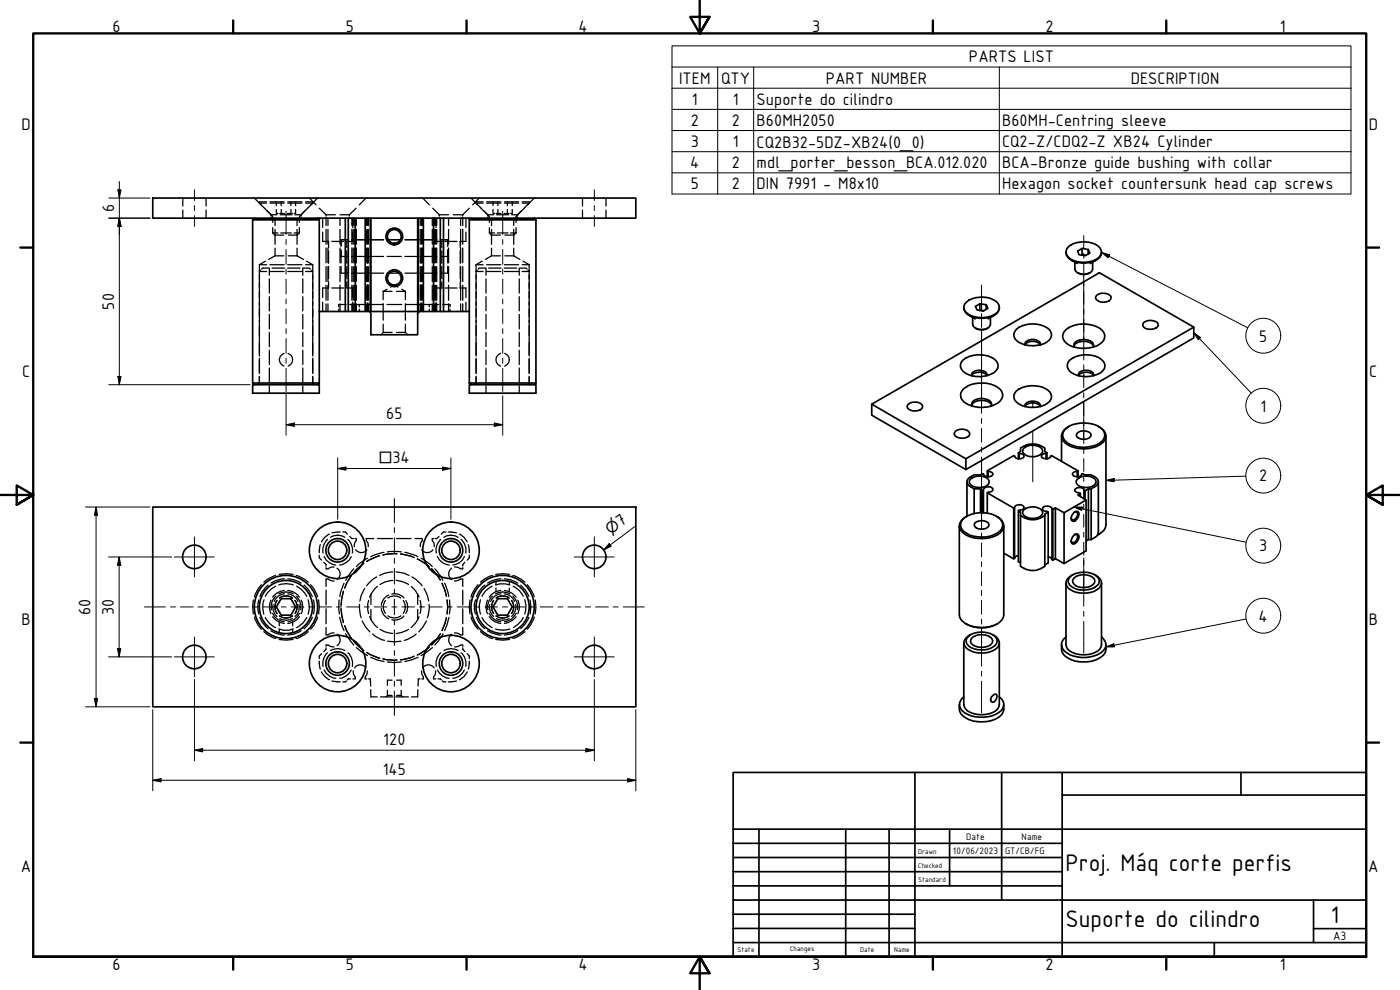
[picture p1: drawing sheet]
<svg xmlns="http://www.w3.org/2000/svg" width="420mm" height="297mm" viewBox="0 0 420 297" stroke-linecap="round" stroke-linejoin="round" font-family="sans-serif">
<!-- layer: Hidden (ISO) -->
<g fill="none" stroke="#000" stroke-width=".38">
<path d="M54.9 59.4v2.4M61.8 59.4v2.4M76.3 59.4l2.1 2.1M92.8 59.4l2.1 2.1M95.3 59.4l-2 2.1M109.9 59.4l-2.1 2.1M126.9 59.4l1.9 2.1M141.4 59.4l1.9 2.1M143.8 59.4l-1.9 2.1M160.3 59.4l-1.9 2.1M174.8 59.4v2.4M181.9 59.4v2.4"/>
<path d="M54.9 63v2.5M61.8 63v2.5M77.9 60.9l3.8 4M77.9 79.4h2.1M77.9 60.8v.1M77.9 79.4v27.5M77.9 60.9h2.1M79.7 78.3l-1.8 1.1M80 60.6l-2.1 .1M81 79.4h4.3M81 60.9h4.3M81 60.6h4.3"/>
<path d="M81.3 65.1v.4M81.8 65l.1 1.7M81.9 69.9h1.5M81.9 69.9l.1 .3M81.9 68.3v1.6M82.2 70.3l.3 .2h2.7M82.5 76.8h2.7M82.5 76.8l-1.9 1M82.5 65.5v2.2M82.5 68.8v4.5M82.5 74.5v2.3M82.9 62.9v1.2h.5"/>
<path d="M82.9 60.6v1.1M83.1 64.4h-1.8v.4M83.9 64.1h.5M84.1 64.4h3.5M84.3 69.9h3.1M84.4 62.9v1.2h.9M84.4 60.6v1.1M86.3 64.1h1M86.4 79.4h4.2M86.4 60.9h4.2M86.4 60.6h4.2M86.5 76.8h2.7"/>
<path d="M87.3 62.9v1.2h.5M87.3 60.6v1.1M88.3 69.9h1.6M88.5 64.4h1.9M88.7 62.9v1.2h-.4M88.7 60.6v1.1M89.2 76.8l1.9 1M89.2 65.5v2.2M89.2 68.8v4.5M89.2 74.5v2.3M89.4 70.3l-.2 .2h-2.6M89.9 69.9l-.2 .3"/>
<path d="M89.9 68.3v1.6M89.9 65v1.7M90.4 64.4v.4M90.4 65.1v.4M91.5 63.2l-1.6 1.7M91.7 79.4h2.2M91.7 60.6l2.2 .1M91.7 60.9h2.2M91.9 78.3l2 1.1M93.9 60.9l-3.5 3.5M93.9 60.8v.1M93.9 79.4v27.5"/>
<path d="M95.8 62.5l2.1 1.9M96.8 69.6v2.8h1.8v1.9M96.8 65.5v2.7M97.9 64.4h2.7M97.9 64.4v.4M97.9 65.1v2.6M97.9 68.8v4.5M97.9 74.4v4.5M97.9 80v4.5M98.4 65.5v2.2M98.4 68.8v4.5M98.4 74.4v4.5"/>
<path d="M98.4 80v4.5M98.6 75.2v3.8M98.6 79.9v3.7M99.6 72.4h3.5M102 64.4h2.8M102 65.5v2.2M102 68.8v4.5M102 74.4v4.5M102 80v4.5M102.4 79.9v2.1h2.1M102.4 74.9v4M102.4 76.9h2.1"/>
<path d="M104.1 75.2v3.8M104.1 79.9v3.7M104.5 71.9h-2.1v2.1M104.8 64.4v.4M104.8 65.1v.4M105.5 71.9h4.3M105.5 76.9h4.3M105.6 65.5v2.2M105.6 68.8v4.5M105.6 74.4v4.5M105.6 80v4.5M105.9 69.6v2.8h-1.8v1.9"/>
<path d="M105.9 65.5v2.7M106 65.5v2.2M106 68.8v4.5M106 74.4v4.5M106 80v4.5M106.3 65.5v2.2M106.3 68.8v4.5M106.3 74.4v4.5M106.3 80v4.5M106.9 62.5l-2.1 1.9M106.9 65.5v2.2M106.9 68.8v4.5"/>
<path d="M106.9 74.4v4.5M106.9 80v4.5M109.9 65.5v2.2M109.9 68.8v4.5M109.9 74.4v4.5M109.9 80v4.5M110.2 65.5v2.2M110.2 68.8v4.5M110.2 74.4v4.5M110.2 80v4.5M110.4 76.9v2.1M110.6 65.5v2.2"/>
<path d="M110.6 68.8v4.5M110.6 74.4v4.5M110.6 80v4.5M110.9 71.9h4.2M110.9 76.9h4.2M116.2 71.9h4.3M116.2 76.9h4.3M121.5 71.9h4.3M121.5 76.9h4.3M126.1 65.5v2.2M126.1 68.8v4.5M126.1 74.4v4.5"/>
<path d="M126.1 80v4.5M126.4 76.9v2.1M126.5 65.5v2.2M126.5 68.8v4.5M126.5 74.4v4.5M126.5 80v4.5M126.7 65.5v2.2M126.7 68.8v4.5M126.7 74.4v4.5M126.7 80v4.5M126.9 71.9h4.2M126.9 76.9h4.2"/>
<path d="M129.7 65.5v2.2M129.7 68.8v4.5M129.7 74.4v4.5M129.7 80v4.5M129.9 62.5l1.9 1.9M130.4 65.5v2.2M130.4 68.8v4.5M130.4 74.4v4.5M130.4 80v4.5M130.7 65.5v2.2M130.7 68.8v4.5M130.7 74.4v4.5"/>
<path d="M130.7 80v4.5M130.9 69.6v2.8h1.8M130.9 65.5v2.7M131.1 65.5v2.2M131.1 68.8v4.5M131.1 74.4v4.5M131.1 80v4.5M131.8 64.4h2.8M131.8 64.4v.4M131.8 65.1v.4M132.2 71.9h2.2v2.1M132.2 76.9h2.2"/>
<path d="M132.6 72.4v1.9M132.6 75.2v3.8M132.6 79.9v3.7M133.5 72.4h3.7M134.4 79.9v2.1h-2.2M134.4 74.9v4M134.6 65.5v2.2M134.6 68.8v4.5M134.6 74.4v4.5M134.6 80v4.5M136 64.4h2.9M138.1 72.4v1.9"/>
<path d="M138.1 75.2v3.8M138.1 79.9v3.7M138.2 65.5v2.2M138.2 68.8v4.5M138.2 74.4v4.5M138.2 80v4.5M138.9 64.4v.4M138.9 65.1v2.6M138.9 68.8v4.5M138.9 74.4v4.5M138.9 80v4.5M139.8 69.6v2.8h-1.8"/>
<path d="M139.8 65.5v2.7M140.8 62.5l-1.9 1.9M142.9 79.4h2.1M142.9 60.8v.1M142.9 79.4v27.5M142.9 60.9h2.1M142.9 60.9l1.5 1.6M144.3 62.5l2.1 1.9M144.7 78.3l-1.8 1.1M145 60.6l-2.1 .1M145.2 63.2l1.5 1.7M146 79.4h4.3"/>
<path d="M146 60.9h4.3M146 60.6h4.3M146.4 64.4h1.7M146.4 64.4v.4M146.4 65.1v.4M146.8 65l.1 1.7M146.9 69.9h1.6M146.9 69.9l.2 .3M146.9 68.3v1.6M147.3 70.3l.1 .2h2.8M147.5 76.8h2.7M147.5 76.8l-1.8 1"/>
<path d="M147.5 65.5v2.2M147.5 68.8v4.5M147.5 74.5v2.3M148 62.9v1.2h.5M148 60.6v1.1M148.9 64.1h.5M149 64.4h3.7M149.2 69.9h3.3M149.4 62.9v1.2h1M149.4 60.6v1.1M151.3 64.1h1M151.4 79.4h4.2"/>
<path d="M151.4 60.9h4.2M151.4 60.6h4.2M151.5 76.8h2.7M152.3 62.9v1.2h.5M152.3 60.6v1.1M153.2 69.9h1.7M153.5 64.4h1.8M153.7 62.9v1.2h-.5M153.7 60.6v1.1M154.2 76.8l1.8 1M154.2 65.5v2.2M154.2 68.8v4.5"/>
<path d="M154.2 74.5v2.3M154.4 70.3l-.2 .2h-2.7M154.9 69.9l-.3 .3M154.9 65v1.7M154.9 68.3v1.6M155.3 64.4v.4M155.3 65.1v.4M156.5 63.2l-1.6 1.7M156.7 79.4h2.1M156.7 60.6l2.1 .1M156.7 60.9h2.1M157 78.3l1.8 1.1"/>
<path d="M157.4 62.5l-2.1 1.9M158.8 60.8v.1M158.8 79.4v27.5M158.8 60.9l-1.5 1.6M174.8 63v2.5M181.9 63v2.5M78.2 81.1l-.3 .4h2.1M80.7 80.4h-1.8l-.4 .4M80.8 80.4v2.2M80.8 83.7v4.2M80.8 89v4.3M80.8 94.3v4.4"/>
<path d="M80.8 99.7v4.3M81 81.5h4.3M81.7 80.4h3.7M86.3 80.4h3.7M86.4 81.5h4.2M90.9 80.4v2.2M90.9 83.7v4.2M90.9 89v4.3M90.9 94.3v4.4M90.9 99.7v4.3M91 80.4h1.8l.4 .4M93.5 81.1l.4 .4h-2.2"/>
<path d="M96.8 90.7v2.8M97.9 85.6v4.5M97.9 91.2v2.3M98.4 85.6v4.5M98.4 91.2v2.3M98.6 84.6v1.8h-1.8v2.9M99.6 86.4h3.5M101.7 92.8v.7M102 85.6v4.5M102 91.2v2.3M103.9 91.4h-2.2v.7M104.1 84.6v1.8h1.8v2.9"/>
<path d="M105 91.4h4.4M105.5 82h4.3M105.6 85.6v4.5M105.6 91.2v2.3M105.9 90.7v2.8M106 85.6v4.5M106 91.2v2.3M106.3 85.6v4.5M106.3 91.2v2.3M106.9 85.6v4.5M106.9 91.2v2.3M107.8 91.4v.7"/>
<path d="M107.8 92.8v.7M109.9 85.6v4.5M109.9 91.2v2.3M110.2 85.6v4.5M110.2 91.2v2.3M110.4 80.1v4.3M110.4 85.4v4.6M110.4 90.8v2.7M110.4 92.9l.1 .2M110.6 91.4h4.4M110.6 85.6v4.5M110.6 91.2v2.3"/>
<path d="M110.7 93.3l.2 .2M110.9 82h4.2M115 99.7h2.7M115 87.4h2.7M115 87.4v2.5M115 91.1v5M115 97.3v2.4M115 99.7l-.2 .3M116.1 91.4h4.5M116.1 86.8l-1.1 .6M116.2 82h4.3M117.2 86.2l1.2-.7 1 .7"/>
<path d="M119 99.7h2.7M119 87.4h2.7M120.6 86.8l1.1 .6M121.5 82h4.3M121.7 91.4h4.4M121.7 87.4v2.5M121.7 91.1v5M121.7 97.3v2.4M121.7 99.7l.2 .3M126 93.3l-.1 .2M126.1 85.6v4.5M126.1 91.2v2.3"/>
<path d="M126.4 80.1v4.3M126.4 85.4v4.6M126.4 90.8v2.7M126.4 92.9l-.2 .2M126.5 85.6v4.5M126.5 91.2v2.3M126.7 85.6v4.5M126.7 91.2v2.3M126.9 82h4.2M127.3 91.4h4.4M128.8 91.4v.7M128.8 92.8v.7"/>
<path d="M129.7 85.6v4.5M129.7 91.2v2.3M130.4 85.6v4.5M130.4 91.2v2.3M130.7 85.6v4.5M130.7 91.2v2.3M130.9 90.7v2.8M131.1 85.6v4.5M131.1 91.2v2.3M132.6 84.6v1.8M132.7 86.4h-1.8v2.9M132.8 91.4h2.3v.7"/>
<path d="M133.5 86.4h3.7M134.6 85.6v4.5M134.6 91.2v2.3M135.1 92.8v.7M138 86.4h1.8v2.9M138.1 84.6v1.8M138.2 85.6v4.5M138.2 91.2v2.3M138.9 85.6v4.5M138.9 91.2v2.3M139.8 90.7v2.8M143.2 81.1l-.3 .4h2.1"/>
<path d="M145.7 80.4h-1.9l-.3 .4M145.9 80.4v2.2M145.9 83.7v4.2M145.9 89v4.3M145.9 94.3v4.4M145.9 99.7v4.3M146 81.5h4.3M146.6 80.4h3.8M151.3 80.4h3.8M151.4 81.5h4.2M155.8 80.4v2.2M155.8 83.7v4.2"/>
<path d="M155.8 89v4.3M155.8 94.3v4.4M155.8 99.7v4.3M156 80.4h1.9l.3 .4M158.5 81.1l.3 .4h-2.1M77.5 115.3l-.2 .1M77.9 114.9l-.2 .2M77.9 107.5v4.6M77.9 112.9v2.5M80.8 105.1v4.3M80.8 110.4v4.3M80.8 115.8v2.2"/>
<path d="M85.2 106a2 2 0 0 0-1.4 1.9 2 2 0 0 0 1.4 1.9M86.5 106a2.03 2.03 0 0 1 1.3 1.9 2.03 2.03 0 0 1-1.3 1.9M90.9 105.1v4.3M90.9 110.4v4.3M90.9 115.8v2.2M93.9 114.9l.1 .2M93.9 107.5v4.6M93.9 112.9v2.5M94.2 115.3l.2 .1M114.6 100.2l-.2 .2M122.1 100.2l.3 .2M142.5 115.3l-.1 .1"/>
<path d="M142.9 114.9l-.2 .2M142.9 107.5v4.6M142.9 112.9v2.5M145.9 105.1v4.3M145.9 110.4v4.3M145.9 115.8v2.2M150.2 106a2 2 0 0 0-1.4 1.9 2 2 0 0 0 1.4 1.9M151.4 106a2 2 0 0 1 1.4 1.9 2 2 0 0 1-1.4 1.9M155.8 105.1v4.3M155.8 110.4v4.3M155.8 115.8v2.2M158.8 114.9l.2 .2"/>
<path d="M158.8 107.5v4.6M158.8 112.9v2.5M159.2 115.3l.1 .1M102.1 159.6l-2.5 .3M102.9 159.6h.7l.7 .7M133.9 159.6h-.8l-.7 .7M134.6 159.6l2.4 .3M78.4 175.4l-.9 1.2-1.1 2.5M79.2 179.9a6.8 6.8 0 0 0 0 4.4M80.5 175.6l-2 2.1-.5 1.3M82.7 175.9l-1.4 .9-1.1 1.1-.6 1M82.7 172.6l-2.4 1.2-1.1 .9"/>
<path d="M82.8 178.9a4 4 0 0 0-1.3 4M83.7 178.2a4.4 4.4 0 0 1 4.3 0M83.7 175.5a6.3 6.3 0 0 1 4.3 0M83.8 172.3l2.1-.2 2 .2M84 179.3l-.1 .1a3.1 3.1 0 0 1 3.9 0 3.3 3.3 0 0 0-3.8-.1zM85.3 173.7l-2.6 .5-1.4 .7M85.3 177.2a4.5 4.5 0 0 0-3.4 2M85.3 178.2a3.6 3.6 0 0 0-3 2.3M86.4 173.7l1.7 .2 2.3 1.1M86.4 177.2a4.7 4.7 0 0 1 3.5 2M86.4 178.2a3.6 3.6 0 0 1 3 2.3M88.9 178.9a4.4 4.4 0 0 1 1.3 4"/>
<path d="M88.9 172.6l2.5 1.2 1.1 .9M89 175.9l1.4 .9 1.7 2.1M91.2 175.6a8.6 8.6 0 0 1 2.5 3.4M92.5 179.9a6.1 6.1 0 0 1 0 4.4M93.2 175.4l1 1.2 1.1 2.5M95.8 166.6v.8l.7 .7M96.1 163.4l-.3 2.4M97.2 168.7l.7 .7v.4M97.3 167a4.3 4.3 0 0 0 3.5 2.5M97.9 170.3v.4h.1M97.9 177.1v4.4M98 173.7h-.1v2.2"/>
<path d="M98.2 173.7l1 .5 1.1 .1M98.3 161.8a4.4 4.4 0 0 0-1.3 4.1M98.9 160.3a5 5 0 0 0-2.4 2.3M99.2 161.2a4 4 0 0 1 4.3 0M100.3 170.1l-1.1 .1-1 .5M101.2 170.5a2.04 2.04 0 0 1 0 3.4M103.1 177.4l-.7 4.2M103.3 175l-1.1 2.7-.2 1.3M104.4 161.8a4.4 4.4 0 0 1 1.3 4.1M105 161l.6 .6h.4M105.4 167a4.3 4.3 0 0 1-3.5 2.5M105.4 172.7l-1.3 2.2-.7 1.6"/>
<path d="M106.2 170.7l-1.9 2.3-.5 1.1M106.5 161.6h.4v.2M106.7 165a2.07 2.07 0 0 0 3.4 0M106.9 162a2.53 2.53 0 0 0-.5 2M109.2 169l-3.1 2.9M109.5 176.6l-1.1 2.1-.4 1.6M109.9 162a2.53 2.53 0 0 1 .6 2M110.3 167.5l-2.6 1.7-.8 .8M111.3 178.2v3.1M112.2 161.6h-2.3v.2M113 173.1l-1.2 .7-1.8 2M113.3 175.9l-.8 .7-1 1.4-.6 1.2"/>
<path d="M113.3 161.6h4.5M113.9 166.7l-3.9 1.8M115.3 165.7l-3.2 .9-.8 .5M116.3 165.6h4.2M116.4 179.4a3.2 3.2 0 0 1 3.9 0M116.6 178.5a3.7 3.7 0 0 0-2.2 3.1M117.6 178.2a3.6 3.6 0 0 1 3.6 1.2M117.9 171.6l-2.5 .4-1.5 .6M117.9 174.2l-2.5 .5-1.4 .7M118.9 171.6l2.4 .4 1.4 .6M118.9 174.1l1.6 .3 2.1 1M118.9 161.6h4.5"/>
<path d="M119.1 166.2l-3.3 .1-.9 .2M120.2 166.2l3.1 .7 1 .4M121.5 165.7l3.1 .9 .8 .5M123.4 175.9a7.4 7.4 0 0 1 2.3 3.3M123.6 173.1l1.2 .7 1.9 2M124.5 161.6h2.2v.2M125.2 167.7l2.6 1.4 1 .9M125.3 178.2v3.1M126.4 167.5l2.6 1.7 .7 .8M126.6 165a2.05 2.05 0 0 0 3.3 0M126.7 162a2.53 2.53 0 0 0-.5 2M127.3 176.6l1 2.1 .4 1.6"/>
<path d="M129.5 170.7l1.8 2 .8 1.3M129.7 162a2.53 2.53 0 0 1 .6 2M130.2 161.6h-.5v.2M130.5 170.7l1.8 2.3 .6 1.1M131.3 167a4.3 4.3 0 0 0 3.5 2.5M131.8 161l-.7 .6h-.5M132.3 161.8a4.4 4.4 0 0 0-1.4 4.1M132.7 175l1.3 3.9M133.2 161.2a3.9 3.9 0 0 1 4.3 0M133.4 175l1 2.7 .3 1.3M135.5 170.5a2.12 2.12 0 0 0 0 3.4M136.4 170.1l1.1 .1 .9 .5"/>
<path d="M137.9 160.3a4.5 4.5 0 0 1 2.3 2.3M138.4 161.8a4.2 4.2 0 0 1 1.4 4.1M138.4 173.7l-.9 .5-1.1 .1M138.6 173.7h.3v2.2M138.9 170.3v.4h-.3M138.9 177.1v4.4M139.4 167a4.1 4.1 0 0 1-3.5 2.5M139.5 168.7l-.6 .7v.4M140.5 163.4l.3 2.4M140.8 166.6v.8l-.6 .7M143.4 175.4l-.8 1.2-1.2 2.5M144.2 179.9a6.1 6.1 0 0 0 0 4.4"/>
<path d="M145.5 175.6l-.8 .7-1.1 1.4-.6 1.3M147.7 175.9a5.9 5.9 0 0 0-3 3M147.8 178.9a4.4 4.4 0 0 0-1.4 4M147.8 172.6l-2.5 1.2-1.1 .9M148.7 178.2a4.2 4.2 0 0 1 4.3 0M148.7 175.5l1.4-.3h1.5l1.4 .3M148.8 172.3l2.1-.2 2 .2M148.8 174.4v1M148.8 176.5v1M149.2 179.1a3.3 3.3 0 0 1 3.6 .3 3.2 3.2 0 0 0-3.9 0zM150.3 173.7l-2.6 .5-1.4 .7M150.3 177.2a4.7 4.7 0 0 0-3.5 2"/>
<path d="M150.4 178.2a3.6 3.6 0 0 0-3.1 2.3M151.3 178.2a3.6 3.6 0 0 1 3.1 2.3M151.4 173.7l1.7 .2 2.3 1.1M151.4 177.2a4.9 4.9 0 0 1 3.5 2M152.8 174.4v1M152.8 176.5v1M153.9 178.9a4.4 4.4 0 0 1 1.4 4M153.9 172.6l2.5 1.2 1.1 .9M154 175.9a5.9 5.9 0 0 1 3 3M156.3 175.6a7.8 7.8 0 0 1 2.4 3.4M157.5 179.9a6.1 6.1 0 0 1 0 4.4M158.2 175.4l.9 1.2 1.2 2.5"/>
<path d="M76.1 180a8.8 8.8 0 0 0 0 4.2M76.4 185.2l1.1 2.5 .9 1.1M77.7 180l-.3 1.2v1.8l.3 1.2M78 185.2l.5 1.3 2 2.1M79.2 189.5l1.1 .9 2.4 1.2M79.6 185.3a6.6 6.6 0 0 0 3.1 3M81.3 189.3l1.4 .7 2.6 .5M81.3 180.1a5 5 0 0 0 0 4M81.8 184a4.3 4.3 0 0 0 3.5 2.5M81.9 185a4.5 4.5 0 0 0 3.4 2.1M82 181.3a3.6 3.6 0 0 0 1.1 3.7M83.1 180.1a3.3 3.3 0 0 0 0 4"/>
<path d="M83.2 180.1a3.4 3.4 0 0 0 0 4M83.7 188.7l1.3 .4h1.7l1.3-.4M83.8 191.9l2.1 .2 2-.2M83.8 186.7v1.1M83.8 188.8v1.1M83.9 184.8a3.1 3.1 0 0 0 3.9 0M83.9 184.8a3.4 3.4 0 0 0 3.9 0M83.9 185.6a3.8 3.8 0 0 0 3.9 0M87.8 186.7v1.1M87.8 188.8v1.1M88.5 180.2a2.97 2.97 0 0 1 0 3.8M88.5 180.1a3.2 3.2 0 0 1 .1 4"/>
<path d="M89.7 181.3a3.5 3.5 0 0 1-1.2 3.7M89.9 185a4.7 4.7 0 0 1-3.5 2.1M89.9 184a4.3 4.3 0 0 1-3.5 2.5M90.4 189.2l-2.3 1.1-1.7 .2M90.4 180.1a4.3 4.3 0 0 1 0 4M92.1 185.3a6.6 6.6 0 0 1-3.1 3M92.5 189.5l-1.1 .9-2.5 1.2M93.7 185.2a8.6 8.6 0 0 1-2.5 3.4M94 180a7.1 7.1 0 0 1 0 4.2M95.3 185.2l-1.1 2.5-1 1.1M95.6 180l.2 2.1-.2 2.1M95.8 198.4l.3 2.4"/>
<path d="M96.5 196.1l-.7 .7v.8M97.9 182.7v4.4M97.9 188.3v2.2h.1M97.9 194.4v.4l-.7 .7M98 193.5h-.1v.4M98.2 193.5l1 .5 1.1 .1M98.3 195.9a4.2 4.2 0 0 0-1.3 4M99.2 195.2a4.4 4.4 0 0 1 4.3 0M100.3 189.9l-1.1 .1-1 .5M101.2 190.3a2.04 2.04 0 0 1 0 3.4M101.8 180l-.1 2.7 .2 1.5M101.9 185.2l1.4 4"/>
<path d="M102.4 182.6l.7 4.2M103.4 187.8l.7 1.5 1.3 2.2M103.7 190.2l2.5 3.3M104.4 195.9a4.2 4.2 0 0 1 1.3 4M106.1 192.3l3.1 2.9M106.9 194.3l1.8 1.5 1.6 .9M107.9 181.3v1.3l.5 2.7M108.7 186.3l1.1 1.9 1.2 1.4M110 195.8l1.1 .6 2.8 1.1M110.6 180.1l-.2 1.1v1.8l.2 1.1M110.9 185l.6 1.2 1 1.4 .8 .7M111.3 197.2l2 .8 2 .5"/>
<path d="M111.3 182.9v3.1M111.8 190.2l2.6 1.7 1 .2M114 188.8l1.4 .7 2.5 .5M114.4 182.6a3.7 3.7 0 0 0 2.2 3.1M114.9 197.7l.9 .2 3.3 .1M115.7 180.2a2.97 2.97 0 0 0 0 3.8M116.3 198.6l2.1 .2 2.1-.2M116.3 192.4l2.1 .2 1.9-.2M116.4 184.8a3.2 3.2 0 0 0 3.9 0M121 180.1a3.4 3.4 0 0 1 0 4M121.2 184.8a3.6 3.6 0 0 1-3.6 1.2M121.8 180.2a3.5 3.5 0 0 1 0 3.8"/>
<path d="M122.6 188.8l-2.1 1-1.6 .3M124.3 196.9l-1 .4-3.1 .7M124.9 190.2l-.9 .7-2.7 1.2M125.3 182.9v3.1M125.5 197.2l-2.1 .8-1.9 .5M125.7 185a7.4 7.4 0 0 1-2.3 3.3M126 180.1a6.3 6.3 0 0 1 0 4M128 186.3l-1.1 1.9-1.2 1.4M128.8 194.2l-1 .9-2.6 1.4M128.8 181.3v1.3l-.5 2.7M129.8 194.3l-3.4 2.4M132.1 190.2l-.8 1.3-1.8 2"/>
<path d="M132.3 195.9a4.2 4.2 0 0 0-1.4 4M133 190.2l-2.5 3.3M133.2 195.2a4.2 4.2 0 0 1 4.3 0M134 185.3l-1.3 3.9M134.2 180l.2 2.1-.2 2.1M134.7 185.2l-1.3 4M134.9 180l.2 2.7-.2 1.5M135.5 190.3a2.12 2.12 0 0 0 0 3.4M136.4 189.9l1.1 .1 .9 .5M138.4 195.9a4 4 0 0 1 1.4 4M138.4 193.5l-.9 .5-1.1 .1M138.6 193.5h.3v.4"/>
<path d="M138.9 182.7v4.4M138.9 188.3v2.2h-.3M138.9 194.4v.4l.6 .7M140.2 196.1l.6 .7v.8M140.8 198.4l-.3 2.4M141.1 180a8.8 8.8 0 0 0 0 4.2M141.4 185.2l1.2 2.5 .8 1.1M142.7 180l-.3 1.2v1.8l.3 1.2M143 185.2l.6 1.3 1.1 1.4 .8 .7M144.2 189.5l1.1 .9 2.5 1.2M144.7 185.3l.5 1 1.2 1.1 1.3 .9M146.3 189.3l1.4 .7 2.6 .5"/>
<path d="M146.3 180.1a4.9 4.9 0 0 0 0 4M146.7 184a4.3 4.3 0 0 0 3.6 2.5M146.8 185a4.7 4.7 0 0 0 3.5 2.1M146.9 181.3a3.9 3.9 0 0 0 1.2 3.7M148.1 180.1a3.4 3.4 0 0 0 0 4 3.2 3.2 0 0 1 0-4zM148.7 188.7a6.1 6.1 0 0 0 4.3 0M148.8 191.9l2.1 .2 2-.2M148.8 184.8a3.5 3.5 0 0 0 4 0M148.9 184.8a3.1 3.1 0 0 0 3.9 0M149 185.6a3.8 3.8 0 0 0 3.8 0M153.5 180.1a3.1 3.1 0 0 1 0 3.9 2.97 2.97 0 0 0 0-3.8M154.7 181.3a3.9 3.9 0 0 1-1.2 3.7"/>
<path d="M154.9 185a4.9 4.9 0 0 1-3.5 2.1M154.9 184a4.3 4.3 0 0 1-3.5 2.5M155.4 189.2l-2.3 1.1-1.7 .2M155.4 180.1a4.4 4.4 0 0 1 0 4M157 185.3l-.5 1-2.4 2M157.5 189.5l-1.1 .9-2.5 1.2M158.7 185.2a7.8 7.8 0 0 1-2.4 3.4M159.1 180a8.8 8.8 0 0 1 0 4.2M160.3 185.2l-1.2 2.5-.9 1.1M160.6 180a8.8 8.8 0 0 1 0 4.2M96.5 201.6a5 5 0 0 0 2.4 2.3M97.3 201a4.4 4.4 0 0 0 3.5 2.5"/>
<path d="M99.6 204.3l2.5 .3M103.9 204.3l-.3 .3h-.7M105.2 203.7h-.7l-.3 .3M105.4 201a4.4 4.4 0 0 1-3.5 2.5M106 201.3a2.53 2.53 0 0 0 .6 2M106.4 200.4a1.97 1.97 0 0 1 3.4 0M106.6 203.5v.2h-.7M109.6 203.5v.2h.5M110.2 201.3a2.53 2.53 0 0 1-.6 2M110.6 203.7h.5l.2 2.2M111.3 206.9v2.2h1.9M114.2 209.1h3.7"/>
<path d="M116 209l-.2 .1M116.3 208.6h1.4M116.3 208.6l-.2 .2M116.3 207.1v1.5M117.7 204.1h-1.4v1.5M118.8 209.1h3.8M119.1 208.6h1.3M119.1 204.1h1.3v1.5M120.4 208.6l.2 .2M120.4 207.1v1.5M120.7 209l.1 .1M125.4 206.9l-.1 2.2h-1.8"/>
<path d="M126 203.7h-.5v2.2M126.5 201.3l.1 1.1 .5 .9M126.9 200.4a2.04 2.04 0 0 1 3.4 0M127.1 203.5v.2h-.5M130.1 203.5v.2h.7M130.7 201.3a2.53 2.53 0 0 1-.6 2M131.3 201a4.4 4.4 0 0 0 3.5 2.5M131.4 203.7h.7l.4 .3M132.8 204.3l.3 .3h.8M137 204.3l-2.4 .3M139.4 201a4.2 4.2 0 0 1-3.5 2.5M140.2 201.6a4.5 4.5 0 0 1-2.3 2.3"/>
</g>
<!-- layer: Visible (ISO) -->
<g fill="none" stroke="#000" stroke-width=".51">
<path d="M45.8 59.4h145v6.1h-145zM75.8 66v48.9M76.3 65.5l-.5 .5M95.3 65.5l.5 .5h-20M95.8 65.5v49.4M103.6 65.5v28M104.5 65.5v28M106.6 65.5v28M109.6 65.5v28M111.1 65.5v28M111.3 65.5v28M125.3 65.5v28"/>
<path d="M125.5 65.5v28M127.1 65.5v28M130.1 65.5v28M132.1 65.5v28M133.1 65.5v28M140.8 65.5v28h-45M141.4 65.5l-.6 .5h20M160.3 65.5l.5 .5v48.9M319.9 75.6a3.1 3.1 0 0 0 2.7 2.9 7.4 7.4 0 0 0 7.5-1.4l.5-1.5M320.7 74a7.6 7.6 0 0 1 9.4 .4 2.4 2.4 0 0 1-1.6 3.6 7.7 7.7 0 0 1-7.9-.9 2.01 2.01 0 0 1 .1-3.1zM321.4 78l1.9 1M322.6 78.7v2.1a2.97 2.97 0 0 0 4.2 1.2l1-.8 .1-2.5"/>
<path d="M324.7 74.5l-1.3 .9 .4 1 2 .3 1.3-.8-.5-1v1.3M324.7 76.4l1.2 .2M326.6 74.9l-1.9-.4-.1 2M329 78l-1.8 1M110.9 93.5l.4 .5v6.4h14v-6.4l.6-.5M140.8 93.5v21.4M289.2 92.3a3.2 3.2 0 0 0 2.7 2.8 7.6 7.6 0 0 0 7.6-1.4l.4-1.4M290.1 90.6a7.4 7.4 0 0 1 9.4 .4 2.33 2.33 0 0 1-1.6 3.6 7.8 7.8 0 0 1-8-.9 2 2 0 0 1 .2-3.1zM290.8 94.6l1.9 1.1M291.9 95.2v2.1a2.76 2.76 0 0 0 3.5 1.5 1.95 1.95 0 0 0 1.8-1.5v-2.1M292.7 98.4a3.3 3.3 0 0 0 3.8 0M294.1 91.2l-1.4 .7 .5 1.1 1.9 .3 1.4-.8-.5-1.1v1.4"/>
<path d="M296 91.4l-1.9-.2-.1 1.9 1.2 .1M298.4 94.6l-1.9 1.1M305.1 98.7a8.1 8.1 0 0 1 10.1 .5 2.61 2.61 0 0 1-1.7 3.8 8.5 8.5 0 0 1-8.5-.9 2.21 2.21 0 0 1 .1-3.4zM320 98.9a9.1 9.1 0 0 1 10.7 .1 2.51 2.51 0 0 1-.6 4.2 9.1 9.1 0 0 1-10.6-.8 2.39 2.39 0 0 1 .5-3.5zM323.3 81.8l.4 .2a3.6 3.6 0 0 0 3.5-.2M329.2 88.5a3.4 3.4 0 0 1 4.2 .5 1.35 1.35 0 0 1-1.2 1.5 2.67 2.67 0 0 1-3.4-1.1zM343.3 96.7a3.1 3.1 0 0 1 4.2 .5 1.26 1.26 0 0 1-1.2 1.5 2.51 2.51 0 0 1-3.3-1.2zM358.3 98.2v3.2l-68.4 39.5v-3.2M75.8 115.4h20v2.6h-20zM75.8 114.9h20M75.8 114.9l.5 .5M95.8 114.9l-.5 .5"/>
<path d="M140.8 115.4h20v2.6h-20zM140.8 114.9h20M140.8 114.9l.6 .5M160.8 114.9l-.5 .5M289.1 107.9a8.1 8.1 0 0 1 10 .5 2.46 2.46 0 0 1-1.7 3.9 8.2 8.2 0 0 1-8.4-.9 2.17 2.17 0 0 1 .1-3.5zM289.3 116.6a9.2 9.2 0 0 1 10.7 .1 2.52 2.52 0 0 1-.5 4.2 9.1 9.1 0 0 1-10.6-.8 2.44 2.44 0 0 1 .4-3.5zM291.8 111.9a2.98 2.98 0 0 1 4.4 .4v.4a3 3 0 0 0-4.6 0zM305.1 117.2a8.2 8.2 0 0 1 10.1 .5 2.56 2.56 0 0 1-1.7 3.8 8.2 8.2 0 0 1-8.5-.9 2.21 2.21 0 0 1 .1-3.4zM307.8 102.6a2.98 2.98 0 0 1 4.4 .4v.5a2.93 2.93 0 0 0-4.5 0zM321.2 107.9a8.1 8.1 0 0 1 10 .5 2.46 2.46 0 0 1-1.7 3.9 8.3 8.3 0 0 1-8.5-.9 2.24 2.24 0 0 1 .2-3.5zM322.3 103.9a3.6 3.6 0 0 1 4.5-1.2l.7 .3 .7 .9M322.4 104.1a1.53 1.53 0 0 1 1.6-2.1 3.7 3.7 0 0 1 4.1 1.2v.9"/>
<path d="M323.8 111.9a3.2 3.2 0 0 1 4.2 0l.2 .8a3 3 0 0 0-4.5 0zM261.6 121.3l68.3-39.5 28.4 16.4-68.4 39.5zM261.6 121.3v3.3l28.3 16.3M272.7 121.2a3.1 3.1 0 0 1 4.2 .5 1.33 1.33 0 0 1-1.3 1.5 2.67 2.67 0 0 1-3.4-1.2zM286.8 129.3a3.1 3.1 0 0 1 4.2 .5 1.87 1.87 0 0 1-2.8 1.6 1.55 1.55 0 0 1-1.8-1.6zM291.7 121.6a3.8 3.8 0 0 1 5.6-.5l.3 .5M291.7 121.8a1.59 1.59 0 0 1 1.6-2.1 4 4 0 0 1 4.2 1.1l.1 .5-.2 .5M304.5 136.9l-.3-.2-7.9 4.6M305.6 135.9l.7-.4v-1.1a6.1 6.1 0 0 1 7.3 0v1.1l.6 .4v1.8M305.6 137.7v-1.8l.3 .2v1.6M305.9 136.1a1.19 1.19 0 0 1 1.4 .9 1.71 1.71 0 0 1-2.8-.2M307.3 134.5a4.2 4.2 0 0 1 5.4 .2 1.2 1.2 0 0 1-.7 1.8 3.7 3.7 0 0 1-5.1-1.1z"/>
<path d="M307.8 121.1a3 3 0 0 1 4.4 .4v.5a2.93 2.93 0 0 0-4.5 0zM313.9 136.1l-1 .2-.4 .7a1.66 1.66 0 0 0 2.8-.2M314.2 135.9l-.3 .2v1.6M315.3 136.9l.3-.2 7.9 4.6v1.8M318.6 130.8v7.6M319.5 129a8.9 8.9 0 0 1 11.3-.2 2.59 2.59 0 0 1-.9 4.2 9.5 9.5 0 0 1-9.9-.4 2.5 2.5 0 0 1-.5-3.6zM320.7 127.9l-.2 .2a2.83 2.83 0 0 0-1.9 2.7 2.83 2.83 0 0 0 1.9 2.7 9.5 9.5 0 0 0 10.9-1.2 2.79 2.79 0 0 0-1.5-4.2l-.2-.2M323.3 129.9a3 3 0 0 1 4 .3 1.14 1.14 0 0 1-.9 1.4 2.79 2.79 0 0 1-3.4-.9zM331.9 130.8v26.7a3.6 3.6 0 0 1-2.5 3M45.8 152.1h145v60h-145zM287.9 157.8v26.7a4.7 4.7 0 0 0 4.1 3.5 10.1 10.1 0 0 0 8.2-1.5l.9-1.3 .1-.7v-26.7M289.5 155.3a9.2 9.2 0 0 1 10.7 .5 2.58 2.58 0 0 1-.9 4.1 9.5 9.5 0 0 1-10-.4 2.54 2.54 0 0 1 .2-4.2z"/>
<path d="M290.1 154.9a2.93 2.93 0 0 0-2.2 2.7 2.93 2.93 0 0 0 2 2.9 10.3 10.3 0 0 0 10.3-.6 2.86 2.86 0 0 0-1.1-5M290.2 144.6v10.3M291.3 143.7a4.2 4.2 0 0 1 5.4 .2 1.48 1.48 0 0 1-1.4 2.2 4.2 4.2 0 0 1-4.2-1l-.1-.9zM292.7 156.8a3 3 0 0 1 4 .3l.1 .4a2.46 2.46 0 0 1-3.2 1.2 1.19 1.19 0 0 1-.9-1.9zM294.3 146.7h-1.9v7.4M294.9 153.8v-6.7l.2-.2v6.9M294.9 147.1l-.6-.4v7.1M295.1 146.9a1.73 1.73 0 0 1 2.9-.2 1.17 1.17 0 0 1-1.5 1l-.2 .2M296.3 143.1v-1.8l.2 .1v1.7M296.5 141.4a1.29 1.29 0 0 1 1.5 1 1.71 1.71 0 0 1-2.9-.2l-.2-.1-.6 .4a3.3 3.3 0 0 0-4.1 2.1 2.75 2.75 0 0 0 2.2 2.1M304.2 152.4l-7.9-4.5v6.1M304.5 152.3a1.73 1.73 0 0 1 2.8-.2 1.17 1.17 0 0 1-1.4 1l-.3 .2"/>
<path d="M306.3 154.7v-1.1l-.7-.3v15.2l.7 .3M307.3 153a4.2 4.2 0 0 1 5.4 .2 1.82 1.82 0 0 1-2.1 2.3 3.3 3.3 0 0 1-3.7-1.5zM314.6 153.7l-1 .5v15.7a5.9 5.9 0 0 1-7.3 0v-15.2a5.9 5.9 0 0 0 7.3 0M315.7 152.6a1.69 1.69 0 0 0-2.8 0 1.08 1.08 0 0 0 1.4 .9l.3 .2v15.2l-1 .6M316 152.8l-.3-.2v15.3M316.7 152.4l-.7 .4v15.3M319.3 153.8l-2.6-1.4v15.2M322.2 153.9l.4-.4h.9a2.02 2.02 0 0 1-1.3 2.9l-.4-.1a1.56 1.56 0 0 1 .4-2.4zM322.5 153.6l.7 .1a1.65 1.65 0 0 1-1.3 2.3l-.3-.2-.1-.4M323.3 141.4a1.16 1.16 0 0 0-1.4 1 1.66 1.66 0 0 0 2.8-.2l.2-.1 .7 .4a3.3 3.3 0 0 1 4 2.1 2.75 2.75 0 0 1-2.1 2.1v15.2M323.3 143.7a4.2 4.2 0 0 1 5.4 .2 1.82 1.82 0 0 1-2.1 2.3 3 3 0 0 1-3.6-1.5zM323.5 141.3l-.2 .1v1.7"/>
<path d="M324.2 148.1l-.7 .4 2.4 1.5v15.3l-6.6 3.8-2.6-1.5-.7 .5-.3-.2M325.4 147.1a1.65 1.65 0 0 0-2.9-.1 1.19 1.19 0 0 0 1.5 .9l.2 .2v.9M325.6 147.2l-.2-.1v2.6M325.9 150l-6.6 3.8v15.3M326.6 146.7l-1 .5v2.6M327.5 146.7h-.9v15.2M329.6 144.6v15.2a2.7 2.7 0 0 1-3 2.1l-.7 .4M84.4 179.6h2.9l1.4 2.5-1.4 2.5h-2.9l-1.5-2.5zM149.4 179.6h2.9l1.4 2.5-1.4 2.5h-2.9l-1.4-2.5zM301.2 166l3 1.7 .3-.2M304.5 167.5v-15.2l-.3 .1v15.3M305.6 166.7a1.05 1.05 0 0 0-1.1 .8"/>
<path d="M314.6 167.1a1.05 1.05 0 0 1 1.1 .8M319.9 174.9v18.5a3.7 3.7 0 0 0 3.7 2.9 7.4 7.4 0 0 0 6.5-1.6l.5-1.3v-18.5M321 173.2a6.6 6.6 0 0 1 8.6 .1 1.94 1.94 0 0 1-1.1 3 6.9 6.9 0 0 1-7.4-.7 1.69 1.69 0 0 1-.1-2.4zM321.9 172.5a2.46 2.46 0 0 0-1.4 3.9 7.7 7.7 0 0 0 9.4 0 2.26 2.26 0 0 0-.9-3.7l-.5-.2M322.2 160.7l.4-.4h.9a1.97 1.97 0 0 1-1.7 2.9 1.62 1.62 0 0 1 .4-2.5zM322.5 173.3a4.7 4.7 0 0 1 5.9 .4 1.94 1.94 0 0 1-2.1 2.5 3.8 3.8 0 0 1-4.3-1.4l-.1-.5zM322.5 160.4l.7 .1a1.65 1.65 0 0 1-1.3 2.3l-.4-.5M329.9 160.2l-.5 .3M289.2 192.9v18.5a3.7 3.7 0 0 0 3.7 2.9 7.4 7.4 0 0 0 6.6-1.7l.4-1.2v-18.5M289.9 187.2a9.9 9.9 0 0 0 9.4 0M290.6 190.9a6.7 6.7 0 0 1 8.1 .2 2.05 2.05 0 0 1-1.2 3.3 6.5 6.5 0 0 1-7.2-1.1 1.71 1.71 0 0 1 .3-2.4zM291.3 190.4a2.48 2.48 0 0 0-1.4 4 7.7 7.7 0 0 0 9.4 0 2.39 2.39 0 0 0-1.4-4"/>
<path d="M291.6 191.5a4.5 4.5 0 0 1 6.2 .4 1.76 1.76 0 0 1-1.8 2.1 4.6 4.6 0 0 1-4.5-1l-.2-.5zM318.6 193.4a3.8 3.8 0 0 0 3 4.6 9.5 9.5 0 0 0 9.8-1.7l.5-1.5v-1.4M319.9 191.1a2.67 2.67 0 0 0-1.3 2.5 2.67 2.67 0 0 0 1.6 2.3 9.6 9.6 0 0 0 10.8-.6 2.55 2.55 0 0 0-.4-4.2M287.9 211.4a3.8 3.8 0 0 0 3 4.5 9.5 9.5 0 0 0 9.8-1.7l.5-1.4v-1.4M289.2 209.1a2.72 2.72 0 0 0 .3 4.8 10 10 0 0 0 10.9-.6 2.6 2.6 0 0 0-.5-4.2M297.6 209l.8-.6 .6-.1a1.56 1.56 0 0 1-1.4 2.3 1.12 1.12 0 0 1 0-1.6z"/>
<circle cx="118.3" cy="70.9" r="2.06"/>
<circle cx="118.3" cy="70.9" r="2.51"/>
<circle cx="118.3" cy="83.5" r="2.06"/>
<circle cx="118.3" cy="83.5" r="2.51"/>
<circle cx="58.3" cy="167.1" r="3.5"/>
<circle cx="101.3" cy="165.1" r="3.5"/>
<circle cx="101.3" cy="165.1" r="2.76"/>
<circle cx="101.3" cy="165.1" r="8.5"/>
<circle cx="135.3" cy="165.1" r="3.5"/>
<circle cx="135.4" cy="165.1" r="2.76"/>
<circle cx="135.4" cy="165.1" r="8.5"/>
<circle cx="178.3" cy="167.1" r="3.5"/>
<circle cx="58.3" cy="197.1" r="3.5"/>
<circle cx="85.8" cy="182.1" r="9.5"/>
<circle cx="85.8" cy="182.1" r="8"/>
<circle cx="101.3" cy="199.1" r="3.5"/>
<circle cx="101.3" cy="199.1" r="2.76"/>
<circle cx="101.3" cy="199.1" r="8.5"/>
<circle cx="135.3" cy="199.1" r="3.5"/>
<circle cx="135.4" cy="199.1" r="2.76"/>
<circle cx="135.4" cy="199.1" r="8.5"/>
<circle cx="150.8" cy="182.1" r="9.5"/>
<circle cx="150.8" cy="182.1" r="8"/>
<circle cx="178.3" cy="197.1" r="3.5"/>
</g>
<!-- layer: Tweak Trail (ISO) -->
<path d="M294.6 93.2v-4.5v4.5M294.6 99v23.2M325.2 82.3v22.3M325.2 111.7v1.3M294.6 138.2v20.6M309.9 120.9v1.3M309.9 129.3v15.3M325.2 120.5v11.3M325.2 167.4v8.9M294.6 188.4v5.8" fill="none" stroke="#000" stroke-width=".3"/>
<!-- layer: Symbol (ISO) -->
<g fill="none" stroke="#000" stroke-width=".3">
<path d="M201.7 20.1v-6.3h203.7v6.3M201.7 20.1h203.7v6.4M201.7 20.1v38.1h203.7v-31.7M201.7 26.5h203.7M201.7 32.8h203.7M201.7 39.2h203.7M215.4 20.1v38.1M226.2 20.1v38.1M299.9 20.1v38.1M201.7 45.5h203.7M201.7 51.9h203.7M330.6 75.7l2.4 .7-.5 .9z"/>
<path d="M330.6 75.7l43.9 22.6M358.3 99.8l2 1.5-.7 .7zM358.3 99.8l17.2 18.1M322.3 152.1h2.5l-.2 1zM322.3 152.1l2.8 .6M325.3 152.8l48.7 9.9M331.9 144.1l2.5-.5v1zM373.9 142.9l-42 1.2M331.9 194.1l2.4-.9 .2 .9zM374 185.7l-42.1 8.4"/>
<circle cx="379.1" cy="100.7" r="5.2"/>
<circle cx="379.1" cy="121.7" r="5.2"/>
<circle cx="379.1" cy="142.7" r="5.2"/>
<circle cx="379.1" cy="163.7" r="5.2"/>
<circle cx="379.1" cy="184.7" r="5.2"/>
</g>
<!-- layer: Border (ISO) -->
<g fill="none" stroke="#000" stroke-width=".7">
<path d="M70 6.1v3.9M140 6.1v3.9M210 0v10l-2.9-4.9h5.8l-2.9 4.9 2.9-4.9M280 6.1v3.9M350 6.1v3.9M6.1 74.3h3.9M410 74.3h3.9M0 148.5h10l-5-2.8v5.7l5-2.9-5 2.9M420 148.5h-10l5-2.8v5.7l-5-2.9 5 2.9M6.1 222.8h3.9M410 222.8h3.9M10 287.1v-277.1h400v277.1h-400h400"/>
<path d="M70 287.1v3.8M140 287.1v3.8M212.9 292l-2.9-4.9 2.9 4.9h-5.8l2.9-4.9v9.9M280 287.1v3.8M350 287.1v3.8"/>
</g>
<!-- layer: Title (ISO) -->
<g fill="none" stroke="#000" stroke-width=".51">
<path d="M220 231.8h190v55.3h-190zM274.6 231.8v55.3M300.6 231.8v38.3M318.8 238.6h91.2M318.8 231.8v55.3M372.4 231.8v6.8M220 253h98.8M220 257.3h98.8M220 248.8h190M227.8 248.8v38.3M253.8 248.8v38.3M266.8 248.8v38.3"/>
<path d="M285 248.8v17M220 261.5h98.8M220 265.8h98.8M220 270.1h190M220 274.3h54.6M220 278.6h54.6M394.2 278.6h15.8M394.2 270.1v12.7M220 282.8h190M364.4 282.8v4.3"/>
</g>
<!-- layer: Center Mark (ISO) -->
<path d="M52.3 167.1h12M58.4 161.1v12M172.3 167.1h12M178.4 161.1v12M52.3 197.1h12M58.4 191.1v12M172.3 197.1h12M178.4 191.1v12" fill="none" stroke="#000" stroke-width=".3"/>
<!-- layer: Centerline (ISO) -->
<g fill="none" stroke="#000" stroke-width=".3">
<path d="M58.4 56.9v3.3M178.4 56.9v3.3M58.4 61.7v1.5M58.4 64.7v3.2M85.9 63.4v6.9M85.9 71.9v1.4M85.9 74.9v4.4M150.9 63.4v6.9M150.9 71.9v1.4M150.9 74.9v4.4M178.4 61.7v1.5M178.4 64.7v3.2"/>
<path d="M325.2 70.7v3.8M325.2 76v1.5M325.2 79v3.9M85.9 80.8v1.5M85.9 83.7v4.5M85.9 89.7v1.5M85.9 92.7v4.4M85.9 98.6v1.5M150.9 80.8v1.5M150.9 83.7v4.5M150.9 89.7v1.5M150.9 92.7v4.4"/>
<path d="M150.9 98.6v1.5M294.6 85.5v4.1M294.6 91.1v1.5M294.6 94.1v4.1M294.6 99.7v1.5M325.2 84.4v1.4M325.2 87.4v3.8M325.2 92.8v1.4M325.2 95.7v3.9M85.9 101.6v4.4M85.9 107.5v1.5M85.9 110.5v7"/>
<path d="M150.9 101.6v4.4M150.9 107.5v1.5M150.9 110.5v7M294.6 102.7v4.1M294.6 108.3v1.5M294.6 111.3v4.1M294.6 116.9v1.5M294.6 119.9v4.1M325.2 101.1v1.5M325.2 104.1v3.9M325.2 109.5v1.5M325.2 112.4v3.9"/>
<path d="M325.2 117.8v1.6M294.6 125.5v1.5M294.6 128.5v4.1M294.6 134.2v1.4M294.6 137.1v4.1M325.2 120.8v3.9M325.2 126.2v1.5M325.2 129.2v3.9M325.2 134.5v1.6M325.2 137.6v3.9M118.4 149.6v7.2M118.4 158.3v1.5"/>
<path d="M294.6 142.7v1.6M294.6 145.7v4.1M294.6 151.4v1.4M294.6 154.4v4M294.6 159.9v1.6M325.2 142.9v1.5M325.2 145.9v3.9M325.2 151.3v1.5M325.2 154.3v3.9M325.2 159.7v1.4M118.4 161.3v4.7M118.4 167.6v1.4"/>
<path d="M118.4 170.5v4.7M118.4 176.8v1.4M118.4 179.8v4.7M294.6 162.9v4.2M294.6 168.6v1.4M294.6 171.6v4.1M294.6 177.2v1.5M325.2 162.7v3.8M325.2 168.1v1.4M325.2 171.1v10.8M43.4 182.1h6.3M51.2 182.1h1.4"/>
<path d="M54.2 182.1h3.8M59.4 182.1h1.6M62.5 182.1h3.7M67.8 182.1h1.5M70.7 182.1h3.8M76.1 182.1h1.5M79.1 182.1h3.8M84.4 182.1h1.5M87.4 182.1h3.8M92.7 182.1h1.5M95.7 182.1h3.8M101 182.1h1.5"/>
<path d="M104 182.1h3.8M109.3 182.1h1.5M112.3 182.1h3.8M117.6 182.1h1.5M118.4 186v1.4M118.4 189v4.7M118.4 195.2v1.4M118.4 198.2v4.7M120.6 182.1h3.8M125.9 182.1h1.5M128.9 182.1h3.8M134.2 182.1h1.5"/>
<path d="M137.2 182.1h3.8M142.5 182.1h1.5M145.5 182.1h3.8M150.8 182.1h1.5M153.8 182.1h3.8M159.1 182.1h1.5M162.1 182.1h3.8M167.4 182.1h1.5M170.4 182.1h3.8M175.7 182.1h1.5M178.8 182.1h3.8M184 182.1h1.5"/>
<path d="M187.1 182.1h6.3M294.6 180.1v4.2M294.6 185.8v1.4M294.6 188.8v11.1M325.2 183.4v1.5M325.2 186.4v9.5M118.4 204.4v1.5M118.4 207.4v7.2M294.6 201.4v1.5M294.6 204.4v9.5"/>
</g>
<!-- layer: Symbol (ISO) -->
<g fill="#000">
<path d="M330.6 75.7l2.4 .7-.5 .9z" fill-rule="evenodd"/>
<path d="M358.3 99.8l2 1.5-.7 .7z" fill-rule="evenodd"/>
<path d="M322.3 152.1h2.5l-.2 1z" fill-rule="evenodd"/>
<path d="M331.9 144.1l2.5-.5v1z" fill-rule="evenodd"/>
<path d="M331.9 194.1l2.4-.9 .2 .9z" fill-rule="evenodd"/>
</g>
<!-- layer: Dimension (ISO) -->
<g fill="none" stroke="#000" stroke-width=".3">
<path d="M32.6 59.4h12.4M35.4 56.9h.9l-.5 2.5zM35.8 54.5v60.9M32.6 65.5h12.4M35.8 65.5l.5 2.4h-.9zM32.6 115.4h42.5M35.4 113h.9l-.5 2.4zM85.9 118.2v12.4M150.9 118.7v11.9M85.9 127.4l2.4-.5v1zM85.9 127.4h65M101.3 137.4v18.4"/>
<path d="M135.3 137.4v18.4M148.3 126.9l2.6 .5-2.6 .5zM25.7 152.1h19.3M28.8 152.1l.5 2.5h-1zM28.8 152.1v60M101.3 140.6l2.5-.5v1zM101.3 140.6h34M132.8 140.1l2.5 .5-2.5 .5zM190.4 158l-9.2 7M32.6 167.1h19M35.8 167.1l.5 2.5h-1.1zM35.8 167.1v30"/>
<path d="M182.8 163.1l.7 .8-2.3 1.1zM32.6 197.1h19M35.2 194.6h1.1l-.5 2.5zM25.7 212.1h19.3M28.3 209.6h1l-.5 2.5zM45.8 212.9v24.4M58.4 203.9v24.4M178.4 203.9v24.4M190.8 212.9v24.4M45.8 234.1l2.5-.5v1zM45.8 234.1h145M58.4 225.1l2.4-.5v1z"/>
<path d="M58.4 225.1h120M175.8 224.6l2.6 .5-2.6 .5zM188.3 233.6l2.5 .5-2.5 .5z"/>
</g>
<g fill="#000">
<path d="M35.4 56.9h.9l-.5 2.5z" fill-rule="evenodd"/>
<path d="M35.8 65.5l.5 2.4h-.9z" fill-rule="evenodd"/>
<path d="M35.8 65.5l.5 2.4h-.9z" fill-rule="evenodd"/>
<path d="M35.4 113h.9l-.5 2.4z" fill-rule="evenodd"/>
<path d="M85.9 127.4l2.4-.5v1z" fill-rule="evenodd"/>
<path d="M148.3 126.9l2.6 .5-2.6 .5z" fill-rule="evenodd"/>
<path d="M28.8 152.1l.5 2.5h-1z" fill-rule="evenodd"/>
<path d="M101.3 140.6l2.5-.5v1z" fill-rule="evenodd"/>
<path d="M132.8 140.1l2.5 .5-2.5 .5z" fill-rule="evenodd"/>
<path d="M35.8 167.1l.5 2.5h-1.1z" fill-rule="evenodd"/>
<path d="M182.8 163.1l.7 .8-2.3 1.1z" fill-rule="evenodd"/>
<path d="M35.2 194.6h1.1l-.5 2.5z" fill-rule="evenodd"/>
<path d="M28.3 209.6h1l-.5 2.5z" fill-rule="evenodd"/>
<path d="M45.8 234.1l2.5-.5v1z" fill-rule="evenodd"/>
<path d="M58.4 225.1l2.4-.5v1z" fill-rule="evenodd"/>
<path d="M175.8 224.6l2.6 .5-2.6 .5z" fill-rule="evenodd"/>
<path d="M188.3 233.6l2.5 .5-2.5 .5z" fill-rule="evenodd"/>
</g>
<g font-size="7.7">
<text x="319.8" y="261.4">Proj. Máq corte perfis</text>
<text x="319.8" y="278.2">Suporte do cilindro</text>
<text x="399.4" y="276.8">1</text>
</g>
<g font-size="5.4">
<text x="33.8" y="9.6">6</text>
<text x="103.8" y="9.6">5</text>
<text x="173.6" y="9.6">4</text>
<text x="243.8" y="9.6">3</text>
<text x="313.8" y="9.6">2</text>
<text x="384.1" y="9.6">1</text>
<text x="290.8" y="18.7">PARTS LIST</text>
<text x="203.8" y="25.1">ITEM</text>
<text x="216.4" y="25.1">QTY</text>
<text x="247.8" y="25.1">PART NUMBER</text>
<text x="339.3" y="25.1">DESCRIPTION</text>
<text x="207.6" y="31.4">1</text>
<text x="219.9" y="31.4">1</text>
<text x="227.1" y="31.4">Suporte do cilindro</text>
<text x="6.5" y="38.9">D</text>
<text x="207.3" y="37.8">2</text>
<text x="219.6" y="37.8">2</text>
<text x="227.1" y="37.8">B60MH2050</text>
<text x="300.8" y="37.8">B60MH-Centring sleeve</text>
<text x="410.8" y="38.9">D</text>
<text x="207.3" y="44.1">3</text>
<text x="219.9" y="44.1">1</text>
<text x="227.1" y="44.3">CQ2B32-5DZ-XB24(0_0)</text>
<text x="300.8" y="44.1">CQ2-Z/CDQ2-Z XB24 Cylinder</text>
<text x="207.1" y="50.5">4</text>
<text x="219.6" y="50.5">2</text>
<text x="227.1" y="50.5">mdl_porter_besson_BCA.012.020</text>
<text x="300.8" y="50.5">BCA-Bronze guide bushing with collar</text>
<text x="207.3" y="56.8">5</text>
<text x="219.6" y="56.8">2</text>
<text x="227.1" y="56.8">DIN 7991 - M8x10</text>
<text x="300.8" y="56.8">Hexagon socket countersunk head cap screws</text>
<text x="34.2" y="63.7" transform="rotate(-90 34.2 63.7)">6</text>
<text x="34.2" y="92.9" transform="rotate(-90 34.2 92.9)">50</text>
<text x="377.9" y="102.5">5</text>
<text x="6.6" y="113.1">C</text>
<text x="410.9" y="113.1">C</text>
<text x="115.9" y="125.8">65</text>
<text x="378.3" y="123.5">1</text>
<text x="117.8" y="139">34</text>
<text x="377.9" y="144.4">2</text>
<text x="186.4" y="158" transform="rotate(-37 186.4 158)">7</text>
<text x="377.9" y="165.5">3</text>
<text x="27.2" y="184.6" transform="rotate(-90 27.2 184.6)">60</text>
<text x="34.2" y="184.6" transform="rotate(-90 34.2 184.6)">30</text>
<text x="6.5" y="187.4">B</text>
<text x="377.7" y="186.5">4</text>
<text x="410.8" y="187.4">B</text>
<text x="115" y="223.5">120</text>
<text x="114.9" y="232.5">145</text>
<text x="6.3" y="261.7">A</text>
<text x="410.6" y="261.7">A</text>
<text x="33.8" y="290.9">6</text>
<text x="103.8" y="290.9">5</text>
<text x="173.6" y="290.9">4</text>
<text x="243.8" y="290.9">3</text>
<text x="313.8" y="290.9">2</text>
<text x="384.1" y="290.9">1</text>
</g>
<g font-size="4.6">
<text x="113.7" y="139">□</text>
<text x="183.2" y="160.4" transform="rotate(-37 183.2 160.4)">⌀</text>
</g>
<text font-size="3.9" x="400.1" y="282">A3</text>
<g font-size="3">
<text x="286" y="256.3">10/06/2023</text>
<text x="290" y="252">Date</text>
<text x="301.6" y="256.3">GT/CB/FG</text>
<text x="306.6" y="252">Name</text>
</g>
<g font-size="2.3">
<text x="275.6" y="256.3">Drawn</text>
<text x="275.6" y="260.5">Checked</text>
<text x="275.6" y="264.8">Standard</text>
<text x="221.4" y="285.7">State</text>
<text x="237.1" y="285.4">Changes</text>
<text x="258.2" y="285.7">Date</text>
<text x="268.4" y="285.7">Name</text>
</g>
</svg>
